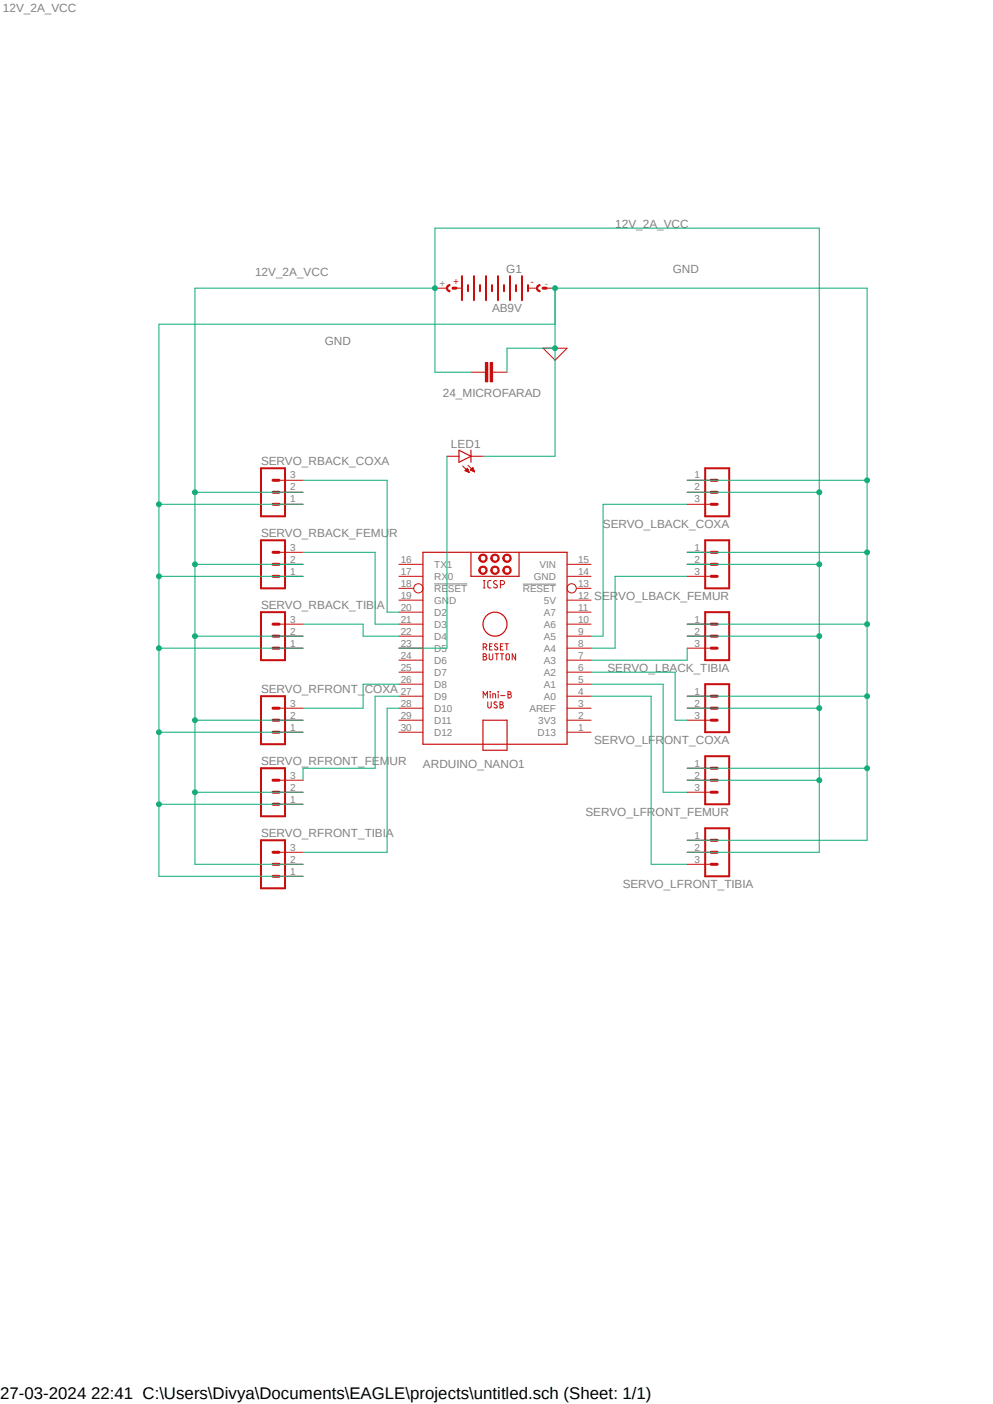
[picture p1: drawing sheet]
<svg xmlns="http://www.w3.org/2000/svg" width="210mm" height="297mm" viewBox="0 0 210 297" stroke-linecap="round" stroke-linejoin="round" font-family="sans-serif">
<path d="M0 0l184.5 188.8M184.5 0l-184.5 188.8" fill="none" stroke="#fff" stroke-width=".21"/>
<path d="M91.8 123.5h7M110.6 123.6h7" fill="none" stroke="#808080" stroke-width=".21"/>
<g fill="none" stroke="#c90d0c" stroke-width=".25">
<path d="M89.5 116.8h30.4v40.6h-30.4zM99.6 116.8v5.1h10.2v-5.1M102.2 152.4h5v6.3h-5z"/>
<circle cx="104.7" cy="132" r="2.54"/>
</g>
<g fill="none" stroke="#c90d0c" stroke-width=".21">
<path d="M84.4 119.4h5.1M119.9 119.4h5.1M84.4 121.9h5.1M84.4 124.5h3.1M84.4 127h5.1M84.4 129.5h5.1M84.4 132h5.1M84.4 134.6h5.1M84.4 137.1h5.1M84.4 139.7h5.1M102.2 136.9l.7-.2v-.3l-.7-.2v1.3M102.2 138.3h.5l.2 .2-.3 .4 .3 .2v.3l-.2 .2h-.5z"/>
<path d="M102.2 138.9h.4M102.2 124.4h.4M102.2 122.8h.4M102.4 122.8v1.6M102.7 136.9l.3 .6M103.5 138.3v.9a.37 .37 0 0 0 .2 .4 .37 .37 0 0 0 .4-.2l.1-1.1M103.5 136.7h.5M103.8 122.8l-.5 .1-.1 .3v1l.6 .2M104.1 136.2h-.6v1.3h.6M104.7 138.3h.8M105.1 138.3v1.3M105.1 122.9h-.2a.37 .37 0 0 0-.5 .1 .37 .37 0 0 0 .2 .5l.4 .2a.34 .34 0 0 1 .2 .4 .34 .34 0 0 1-.3 .3l-.5-.2"/>
<path d="M105.2 136.3l-.5-.1-.1 .3 .1 .2 .5 .3v.3l-.2 .2-.4-.2M105.8 123.7h.5a.44 .44 0 0 0 .4-.3 .44 .44 0 0 0-.2-.5l-.7-.1v1.6M105.8 136.7h.5M105.8 138.3h.8M106.2 138.3v1.3M106.4 136.2h-.6v1.3h.6M106.8 136.2h.7M107.2 138.3l.5 .2v.9a.37 .37 0 0 1-.4 .2 .37 .37 0 0 1-.3-.4zM107.2 136.2v1.3M109.1 138.3v1.3l-.8-1.3v1.3M119.9 121.9h5.1M119.9 127h5.1"/>
<path d="M119.9 129.5h5.1M119.9 132h5.1M119.9 134.6h5.1M119.9 137.1h5.1M119.9 139.7h5.1M121.9 124.5h3.1M84.4 142.2h5.1M84.4 144.7h5.1M84.4 147.3h5.1M84.4 149.8h5.1M84.4 152.4h5.1M84.4 154.9h5.1"/>
<path d="M102.2 147.7v-1.4l.5 .8 .4-.8v1.4M103.2 148.5v1.1a.37 .37 0 0 0 .4 .2 .37 .37 0 0 0 .3-.4v-.9M103.6 146.3l.1 .1zM103.7 146.8v.9M104.2 147.7v-.9h.6v.9M105.1 148.5h-.5l-.1 .3 .1 .2 .6 .4v.2l-.3 .2-.5-.2M105.3 146.3l.1 .1zM105.4 146.8v.9M105.7 148.5h.6l.1 .3-.3 .3h.2a.37 .37 0 0 1 .2 .4 .37 .37 0 0 1-.4 .3h-.4zM105.7 149.1h.4M105.9 147.2h.9M107.4 146.3h.4l.3 .2v.2l-.3 .2a.37 .37 0 0 1 .3 .3 .37 .37 0 0 1-.1 .4l-.6 .1z"/>
<path d="M107.4 146.9h.4M119.9 142.2h5.1M119.9 144.7h5.1M119.9 147.3h5.1M119.9 149.8h5.1M119.9 152.4h5.1M119.9 154.9h5.1"/>
<circle cx="88.5" cy="124.5" r=".98"/>
<circle cx="120.9" cy="124.5" r=".98"/>
</g>
<path d="M101.6 119.9a.89 .89 0 0 1 1.4 .3 .89 .89 0 0 1-.6 1.3 .89 .89 0 0 1-1.1-.8h.2a.64 .64 0 0 1 .8-.7 .64 .64 0 0 1 .4 1 .64 .64 0 0 1-1.1-.1l-.1-.2h-.2z" fill-rule="evenodd" fill="#c90d0c"/>
<path d="M101.6 119.9a.89 .89 0 0 1 1.4 .3 .89 .89 0 0 1-.6 1.3 .89 .89 0 0 1-1.1-.8h.2a.64 .64 0 0 1 .8-.7 .64 .64 0 0 1 .4 1 .64 .64 0 0 1-1.1-.1l-.1-.2h-.2z" fill="none" stroke="#c90d0c" stroke-width=".21"/>
<path d="M104.1 117.4a.89 .89 0 0 1 1.4 .3 .89 .89 0 0 1-.6 1.3 .89 .89 0 0 1-1.1-.9h.3a.64 .64 0 0 1 .8-.7 .64 .64 0 0 1 .3 1 .64 .64 0 0 1-1.1 0v-.3h-.3z" fill-rule="evenodd" fill="#c90d0c"/>
<path d="M104.1 117.4a.89 .89 0 0 1 1.4 .3 .89 .89 0 0 1-.6 1.3 .89 .89 0 0 1-1.1-.9h.3a.64 .64 0 0 1 .8-.7 .64 .64 0 0 1 .3 1 .64 .64 0 0 1-1.1 0v-.3h-.3z" fill="none" stroke="#c90d0c" stroke-width=".21"/>
<path d="M106.7 117.4a.89 .89 0 0 1 1.3 .3 .89 .89 0 0 1-.6 1.3 .89 .89 0 0 1-1.1-.9h.3a.64 .64 0 0 1 .8-.7 .64 .64 0 0 1 .3 1 .64 .64 0 0 1-1 0l-.1-.3h-.3z" fill-rule="evenodd" fill="#c90d0c"/>
<path d="M106.7 117.4a.89 .89 0 0 1 1.3 .3 .89 .89 0 0 1-.6 1.3 .89 .89 0 0 1-1.1-.9h.3a.64 .64 0 0 1 .8-.7 .64 .64 0 0 1 .3 1 .64 .64 0 0 1-1 0l-.1-.3h-.3z" fill="none" stroke="#c90d0c" stroke-width=".21"/>
<path d="M101.6 117.4a.89 .89 0 0 1 1.4 .3 .89 .89 0 0 1-.6 1.3 .89 .89 0 0 1-1.1-.9h.2a.64 .64 0 0 1 .8-.7 .64 .64 0 0 1 .4 1 .64 .64 0 0 1-1.1 0l-.1-.3h-.2z" fill-rule="evenodd" fill="#c90d0c"/>
<path d="M101.6 117.4a.89 .89 0 0 1 1.4 .3 .89 .89 0 0 1-.6 1.3 .89 .89 0 0 1-1.1-.9h.2a.64 .64 0 0 1 .8-.7 .64 .64 0 0 1 .4 1 .64 .64 0 0 1-1.1 0l-.1-.3h-.2z" fill="none" stroke="#c90d0c" stroke-width=".21"/>
<path d="M106.7 119.9a.89 .89 0 0 1 1.3 .3 .89 .89 0 0 1-.6 1.3 .89 .89 0 0 1-1.1-.8h.3a.64 .64 0 0 1 .8-.7 .64 .64 0 0 1 .3 1 .64 .64 0 0 1-1-.1l-.1-.2h-.3z" fill-rule="evenodd" fill="#c90d0c"/>
<path d="M106.7 119.9a.89 .89 0 0 1 1.3 .3 .89 .89 0 0 1-.6 1.3 .89 .89 0 0 1-1.1-.8h.3a.64 .64 0 0 1 .8-.7 .64 .64 0 0 1 .3 1 .64 .64 0 0 1-1-.1l-.1-.2h-.3z" fill="none" stroke="#c90d0c" stroke-width=".21"/>
<path d="M104.1 119.9a.89 .89 0 0 1 1.4 .3 .89 .89 0 0 1-.6 1.3 .89 .89 0 0 1-1.1-.8h.3a.64 .64 0 0 1 .8-.7 .64 .64 0 0 1 .3 1 .64 .64 0 0 1-1.1-.1v-.2h-.3z" fill-rule="evenodd" fill="#c90d0c"/>
<g fill="none" stroke="#c90d0c" stroke-width=".21">
<path d="M102.2 78.7h.5M104.2 78.7h.5M59 106.7h5.1M59 104.1h5.1M59 101.6h5.1M59 119.4h5.1M59 116.8h5.1M104.1 119.9a.89 .89 0 0 1 1.4 .3 .89 .89 0 0 1-.6 1.3 .89 .89 0 0 1-1.1-.8h.3a.64 .64 0 0 1 .8-.7 .64 .64 0 0 1 .3 1 .64 .64 0 0 1-1.1-.1v-.2h-.3zM145.3 106.7h5.1M145.3 104.1h5.1M145.3 101.6h5.1M145.3 119.4h5.1"/>
<path d="M145.3 116.8h5.1M59 121.9h5.1M59 137.1h5.1M59 134.6h5.1M59 132h5.1M145.3 121.9h5.1M145.3 137.1h5.1M145.3 134.6h5.1M145.3 132h5.1M59 154.9h5.1M59 152.4h5.1M59 149.8h5.1"/>
<path d="M145.3 152.4h5.1M145.3 149.8h5.1M145.3 147.3h5.1M59 170.1h5.1M59 167.6h5.1M59 165.1h5.1M145.3 167.6h5.1M145.3 165.1h5.1M145.3 177.8h5.1M145.3 162.5h5.1M59 185.4h5.1M59 182.8h5.1"/>
<path d="M59 180.3h5.1M145.3 182.8h5.1M145.3 180.3h5.1"/>
</g>
<path d="M55.2 99.1h5.1v10.1h-5.1zM149.1 99.1h5.1v10.1h-5.1zM55.2 114.3h5.1v10.2h-5.1zM149.1 114.3h5.1v10.2h-5.1zM55.2 129.5h5.1v10.2h-5.1zM149.1 129.5h5.1v10.2h-5.1zM55.2 147.3h5.1v10.1h-5.1zM149.1 144.7h5.1v10.2h-5.1zM149.1 160h5.1v10.1h-5.1zM55.2 162.5h5.1v10.2h-5.1zM55.2 177.8h5.1v10.1h-5.1zM149.1 175.2h5.1v10.2h-5.1z" fill="none" stroke="#c90d0c" stroke-width=".42"/>
<g fill="none" stroke="#c90d0c" stroke-width=".64">
<path d="M57.7 101.6h1.3M57.7 104.1h1.3M57.7 106.7h1.3M57.7 116.8h1.3M57.7 119.4h1.3M150.4 101.6h1.3M150.4 104.1h1.3M150.4 106.7h1.3M150.4 116.8h1.3M150.4 119.4h1.3M57.7 121.9h1.3M57.7 132h1.3"/>
<path d="M57.7 134.6h1.3M57.7 137.1h1.3M150.4 121.9h1.3M150.4 132h1.3M150.4 134.6h1.3M150.4 137.1h1.3M57.7 149.8h1.3M57.7 152.4h1.3M57.7 154.9h1.3M150.4 149.8h1.3M150.4 152.4h1.3M150.4 147.3h1.3"/>
<path d="M57.7 165.1h1.3M57.7 167.6h1.3M57.7 170.1h1.3M150.4 165.1h1.3M150.4 167.6h1.3M150.4 177.8h1.3M150.4 162.5h1.3M57.7 180.3h1.3M57.7 182.8h1.3M57.7 185.4h1.3M150.4 180.3h1.3M150.4 182.8h1.3"/>
</g>
<path d="M102.7 76.7h.5v4.1h-.5z" fill-rule="evenodd" fill="#c90d0c"/>
<path d="M102.7 76.7h.5v4.1h-.5z" fill="none" stroke="#c90d0c" stroke-width=".21"/>
<path d="M103.7 76.7h.5v4.1h-.5z" fill-rule="evenodd" fill="#c90d0c"/>
<g fill="none" stroke="#c90d0c" stroke-width=".21">
<path d="M96.4 61h1.3M99.6 78.7h2.6M103.7 76.7h.5v4.1h-.5zM104.7 78.7h2.5M111.7 61h1.9M94.5 96.5h2.6M97.8 98.6l1.4 1.3M98.3 99.6l.5-.5 .4 .8zM98.4 99.6h.7M98.4 99.5h.7M98.5 99.4h.5M98.6 99.7h.5"/>
<path d="M98.6 99.3h.4M98.7 99.2h.2M98.8 99.7h.3M98.8 99.1h.1M99 98.4l1.4 1.4M99 99.8h.2M99.2 99.9h.1M99.5 99.4h.7M99.6 96.5h2.6M99.6 99.5h.6M99.6 99.3h.6M99.7 99.2h.4"/>
<path d="M99.8 99.6h.5M99.8 99.1h.3M99.9 99h.1M100 98.9l-.5 .5 .9 .4M100 98.9l.4 .9M100 98.9h.1M100 99.7h.3M100.2 99.7h.2"/>
</g>
<path d="M97.1 95.2l2.5 1.3-2.5 1.3zM99.6 95.2v2.6" fill="none" stroke="#c90d0c" stroke-width=".25"/>
<path d="M97.7 58.4v5.1M100.2 58.4v5.1M102.8 58.4v5.1M105.3 58.4v5.1M107.9 58.4v5.1M110.4 58.4v5.1M99 60.3v1.3M101.5 60.3v1.3M104.1 60.3v1.3M106.6 60.3v1.3M109.1 60.3v1.3M111.7 60.3v1.3" fill="none" stroke="#c90d0c" stroke-width=".42"/>
<path d="M94.5 60.5l.5-.3h.2v.3a.51 .51 0 0 0-.5 .5 .51 .51 0 0 0 .5 .5v.2a.76 .76 0 0 1-.7-1.2z" fill-rule="evenodd" fill="#c90d0c"/>
<path d="M94.5 60.5l.5-.3h.2v.3a.51 .51 0 0 0-.5 .5 .51 .51 0 0 0 .5 .5v.2a.76 .76 0 0 1-.7-1.2z" fill="none" stroke="#c90d0c" stroke-width=".21"/>
<path d="M113.6 60.5l.5-.3h.1v.3a.51 .51 0 0 0-.5 .5 .51 .51 0 0 0 .5 .5v.2a.76 .76 0 0 1-.6-1.2z" fill-rule="evenodd" fill="#c90d0c"/>
<path d="M92 61h2.5M113.6 60.5l.5-.3h.1v.3a.51 .51 0 0 0-.5 .5 .51 .51 0 0 0 .5 .5v.2a.76 .76 0 0 1-.6-1.2zM114.9 61h2.5M114.9 73.7h5l-2.5 2.5z" fill="none" stroke="#c90d0c" stroke-width=".21"/>
<path d="M95.8 61h.6M114.9 61h.6" fill="none" stroke="#c90d0c" stroke-width=".64"/>
<g fill="none" stroke="#0dab76" stroke-width=".21">
<path d="M64.1 101.6h17.8v27.9h2.5M64.1 116.8h15.2v15.2h5.1M145.3 106.7h-17.7v27.9h-2.6M145.3 104.1h28v30.5h-28M145.3 119.4h28M64.1 132h12.7v2.6h7.6M145.3 121.9h-15.2v15.2h-5.1M145.3 137.1v2.6h-20.3M84.4 149.8h-2.5v30.5h-17.8M84.4 147.3h-5.1v15.2h-15.2v2.6M84.4 144.7h-7.6v5.1h-12.7M125 147.3h12.7v35.5h7.6"/>
<path d="M125 144.7h15.3v22.9h5M125 142.2h17.8v10.2h2.5"/>
</g>
<circle cx="173.3" cy="119.4" r=".51" fill="#0dab76"/>
<g fill="none" stroke="#0dab76" stroke-width=".21">
<path d="M173.3 134.6v15.2h-28"/>
<circle cx="173.3" cy="119.4" r=".51"/>
</g>
<circle cx="173.3" cy="134.6" r=".51" fill="#0dab76"/>
<g fill="none" stroke="#0dab76" stroke-width=".21">
<path d="M173.3 149.8v15.3h-28"/>
<circle cx="173.3" cy="134.6" r=".51"/>
</g>
<circle cx="173.3" cy="149.8" r=".51" fill="#0dab76"/>
<g fill="none" stroke="#0dab76" stroke-width=".21">
<path d="M173.3 165.1v15.2h-28"/>
<circle cx="173.3" cy="149.8" r=".51"/>
</g>
<circle cx="173.3" cy="165.1" r=".51" fill="#0dab76"/>
<circle cx="173.3" cy="165.1" r=".51" fill="none" stroke="#0dab76" stroke-width=".21"/>
<circle cx="173.3" cy="104.1" r=".51" fill="#0dab76"/>
<g fill="none" stroke="#0dab76" stroke-width=".21">
<path d="M173.3 48.3v55.8M41.2 104.1h22.9"/>
<circle cx="173.3" cy="104.1" r=".51"/>
</g>
<circle cx="41.2" cy="104.1" r=".51" fill="#0dab76"/>
<g fill="none" stroke="#0dab76" stroke-width=".21">
<path d="M41.2 119.4h22.9M41.2 104.1v30.5h22.9"/>
<circle cx="41.2" cy="104.1" r=".51"/>
</g>
<circle cx="41.2" cy="119.4" r=".51" fill="#0dab76"/>
<g fill="none" stroke="#0dab76" stroke-width=".21">
<path d="M41.2 134.6v17.8h22.9"/>
<circle cx="41.2" cy="119.4" r=".51"/>
</g>
<circle cx="41.2" cy="134.6" r=".51" fill="#0dab76"/>
<g fill="none" stroke="#0dab76" stroke-width=".21">
<path d="M41.2 152.4v15.2h22.9"/>
<circle cx="41.2" cy="134.6" r=".51"/>
</g>
<circle cx="41.2" cy="152.4" r=".51" fill="#0dab76"/>
<g fill="none" stroke="#0dab76" stroke-width=".21">
<path d="M41.2 167.6v15.2h22.9"/>
<circle cx="41.2" cy="152.4" r=".51"/>
</g>
<circle cx="41.2" cy="167.6" r=".51" fill="#0dab76"/>
<g fill="none" stroke="#0dab76" stroke-width=".21">
<path d="M173.3 48.3h-81.3v12.7h-50.8v43.1"/>
<circle cx="41.2" cy="167.6" r=".51"/>
</g>
<circle cx="92" cy="61" r=".51" fill="#0dab76"/>
<g fill="none" stroke="#0dab76" stroke-width=".21">
<path d="M92 61v17.7h7.6M145.3 101.6h38.1v30.4h-38.1M145.3 116.8h38.1"/>
<circle cx="92" cy="61" r=".51"/>
</g>
<circle cx="183.4" cy="116.8" r=".51" fill="#0dab76"/>
<g fill="none" stroke="#0dab76" stroke-width=".21">
<path d="M183.4 132v15.3h-38.1"/>
<circle cx="183.4" cy="116.8" r=".51"/>
</g>
<circle cx="183.4" cy="132" r=".51" fill="#0dab76"/>
<g fill="none" stroke="#0dab76" stroke-width=".21">
<path d="M183.4 147.3v15.2h-38.1"/>
<circle cx="183.4" cy="132" r=".51"/>
</g>
<circle cx="183.4" cy="147.3" r=".51" fill="#0dab76"/>
<g fill="none" stroke="#0dab76" stroke-width=".21">
<path d="M183.4 162.5v15.3h-38.1"/>
<circle cx="183.4" cy="147.3" r=".51"/>
</g>
<circle cx="183.4" cy="162.5" r=".51" fill="#0dab76"/>
<circle cx="183.4" cy="162.5" r=".51" fill="none" stroke="#0dab76" stroke-width=".21"/>
<circle cx="183.4" cy="101.6" r=".51" fill="#0dab76"/>
<g fill="none" stroke="#0dab76" stroke-width=".21">
<path d="M64.1 106.7h-30.5v30.4h30.5M33.6 121.9h30.5"/>
<circle cx="183.4" cy="101.6" r=".51"/>
</g>
<circle cx="33.6" cy="121.9" r=".51" fill="#0dab76"/>
<g fill="none" stroke="#0dab76" stroke-width=".21">
<path d="M33.6 137.1v17.8h30.5"/>
<circle cx="33.6" cy="121.9" r=".51"/>
</g>
<circle cx="33.6" cy="137.1" r=".51" fill="#0dab76"/>
<g fill="none" stroke="#0dab76" stroke-width=".21">
<path d="M33.6 154.9v15.2h30.5"/>
<circle cx="33.6" cy="137.1" r=".51"/>
</g>
<circle cx="33.6" cy="154.9" r=".51" fill="#0dab76"/>
<g fill="none" stroke="#0dab76" stroke-width=".21">
<path d="M33.6 170.1v15.3h30.5"/>
<circle cx="33.6" cy="154.9" r=".51"/>
</g>
<circle cx="33.6" cy="170.1" r=".51" fill="#0dab76"/>
<circle cx="33.6" cy="170.1" r=".51" fill="none" stroke="#0dab76" stroke-width=".21"/>
<circle cx="33.6" cy="106.7" r=".51" fill="#0dab76"/>
<g fill="none" stroke="#0dab76" stroke-width=".21">
<path d="M183.4 101.6v-40.6h-66v7.6h-83.8v38.1"/>
<circle cx="33.6" cy="106.7" r=".51"/>
</g>
<circle cx="117.4" cy="61" r=".51" fill="#0dab76"/>
<g fill="none" stroke="#0dab76" stroke-width=".21">
<path d="M117.4 61v12.7h-10.2v5"/>
<circle cx="117.4" cy="61" r=".51"/>
</g>
<circle cx="117.4" cy="73.7" r=".51" fill="#0dab76"/>
<g fill="none" stroke="#0dab76" stroke-width=".21">
<path d="M117.4 73.7v22.8h-15.2M94.5 96.5v40.6h-10.1"/>
<circle cx="117.4" cy="73.7" r=".51"/>
</g>
<text font-size="3.6" x="0" y="296">27-03-2024 22:41 C:\Users\Divya\Documents\EAGLE\projects\untitled.sch (Sheet: 1/1)</text>
<g font-size="2.5" fill="#808080">
<text x=".6" y="2.6">12V_2A_VCC</text>
<text x="130.1" y="48.3">12V_2A_VCC</text>
<text x="53.9" y="58.4">12V_2A_VCC</text>
<text x="107.1" y="57.8">G1</text>
<text x="142.3" y="57.7">GND</text>
<text x="104.1" y="66">AB9V</text>
<text x="68.7" y="72.9">GND</text>
<text x="93.6" y="84.1">24_MICROFARAD</text>
<text x="95.4" y="94.7">LED1</text>
<text x="55.2" y="98.3">SERVO_RBACK_COXA</text>
<text x="55.2" y="113.5">SERVO_RBACK_FEMUR</text>
<text x="127.5" y="111.8">SERVO_LBACK_COXA</text>
<text x="55.2" y="128.7">SERVO_RBACK_TIBIA</text>
<text x="125.7" y="127">SERVO_LBACK_FEMUR</text>
<text x="128.5" y="142.2">SERVO_LBACK_TIBIA</text>
<text x="55.2" y="146.5">SERVO_RFRONT_COXA</text>
<text x="55.2" y="161.8">SERVO_RFRONT_FEMUR</text>
<text x="125.6" y="157.4">SERVO_LFRONT_COXA</text>
<text x="89.5" y="162.5">ARDUINO_NANO1</text>
<text x="123.8" y="172.7">SERVO_LFRONT_FEMUR</text>
<text x="55.2" y="177">SERVO_RFRONT_TIBIA</text>
<text x="131.7" y="187.9">SERVO_LFRONT_TIBIA</text>
</g>
<g font-size="2.1" fill="#808080">
<text x="93" y="60.6">+</text>
<text x="115.2" y="60.6">-</text>
<text x="61.3" y="101.2">3</text>
<text x="146.9" y="101.2">1</text>
<text x="61.3" y="106.3">1</text>
<text x="61.3" y="103.8">2</text>
<text x="146.9" y="103.8">2</text>
<text x="146.9" y="106.3">3</text>
<text x="61.3" y="119">2</text>
<text x="61.3" y="116.5">3</text>
<text x="84.8" y="119">16</text>
<text x="122.3" y="119">15</text>
<text x="146.9" y="116.5">1</text>
<text x="146.9" y="119">2</text>
<text x="61.3" y="121.5">1</text>
<text x="84.8" y="121.5">17</text>
<text x="84.8" y="124.1">18</text>
<text x="91.8" y="120.1">TX1</text>
<text x="91.8" y="122.7">RX0</text>
<text x="91.8" y="125.2">RESET</text>
<text x="110.6" y="125.2">RESET</text>
<text x="112.9" y="122.7">GND</text>
<text x="114.1" y="120.1">VIN</text>
<text x="122.3" y="124.1">13</text>
<text x="122.3" y="121.5">14</text>
<text x="146.9" y="121.5">3</text>
<text x="61.3" y="131.7">3</text>
<text x="84.8" y="126.6">19</text>
<text x="84.8" y="129.2">20</text>
<text x="84.8" y="131.7">21</text>
<text x="91.8" y="127.7">GND</text>
<text x="91.8" y="130.3">D2</text>
<text x="115" y="130.3">A7</text>
<text x="115" y="127.8">5V</text>
<text x="122.3" y="131.7">10</text>
<text x="122.3" y="129.2">11</text>
<text x="122.3" y="126.6">12</text>
<text x="146.9" y="131.7">1</text>
<text x="61.3" y="136.8">1</text>
<text x="61.3" y="134.2">2</text>
<text x="84.8" y="134.2">22</text>
<text x="84.8" y="136.8">23</text>
<text x="91.8" y="132.8">D3</text>
<text x="91.8" y="135.3">D4</text>
<text x="91.8" y="137.9">D5</text>
<text x="115" y="137.9">A4</text>
<text x="115" y="135.3">A5</text>
<text x="115" y="132.8">A6</text>
<text x="122.3" y="136.8">8</text>
<text x="122.3" y="134.2">9</text>
<text x="146.9" y="134.2">2</text>
<text x="146.9" y="136.8">3</text>
<text x="84.8" y="139.3">24</text>
<text x="84.8" y="141.9">25</text>
<text x="91.8" y="140.4">D6</text>
<text x="91.8" y="143">D7</text>
<text x="115" y="143">A2</text>
<text x="115" y="140.4">A3</text>
<text x="122.3" y="141.9">6</text>
<text x="122.3" y="139.3">7</text>
<text x="61.3" y="149.5">3</text>
<text x="84.8" y="144.4">26</text>
<text x="84.8" y="146.9">27</text>
<text x="84.8" y="149.5">28</text>
<text x="91.8" y="145.5">D8</text>
<text x="91.8" y="148">D9</text>
<text x="115" y="148">A0</text>
<text x="115" y="145.5">A1</text>
<text x="122.3" y="149.5">3</text>
<text x="122.3" y="146.9">4</text>
<text x="122.3" y="144.4">5</text>
<text x="146.9" y="146.9">1</text>
<text x="146.9" y="149.5">2</text>
<text x="61.3" y="154.6">1</text>
<text x="61.3" y="152">2</text>
<text x="84.8" y="152">29</text>
<text x="84.8" y="154.6">30</text>
<text x="91.8" y="150.6">D10</text>
<text x="91.8" y="153.1">D11</text>
<text x="91.8" y="155.7">D12</text>
<text x="112" y="150.6">AREF</text>
<text x="113.7" y="155.7">D13</text>
<text x="113.8" y="153.1">3V3</text>
<text x="122.3" y="154.6">1</text>
<text x="122.3" y="152">2</text>
<text x="146.9" y="152">3</text>
<text x="61.3" y="167.3">2</text>
<text x="61.3" y="164.7">3</text>
<text x="146.9" y="162.2">1</text>
<text x="146.9" y="164.7">2</text>
<text x="146.9" y="167.3">3</text>
<text x="61.3" y="169.8">1</text>
<text x="61.3" y="180">3</text>
<text x="146.9" y="177.4">1</text>
<text x="146.9" y="180">2</text>
<text x="61.3" y="185">1</text>
<text x="61.3" y="182.5">2</text>
<text x="146.9" y="182.5">3</text>
</g>
<g font-size="2.1" fill="#c90d0c">
<text x="95.8" y="60.3">+</text>
<text x="112.2" y="60.3">-</text>
</g>
</svg>
